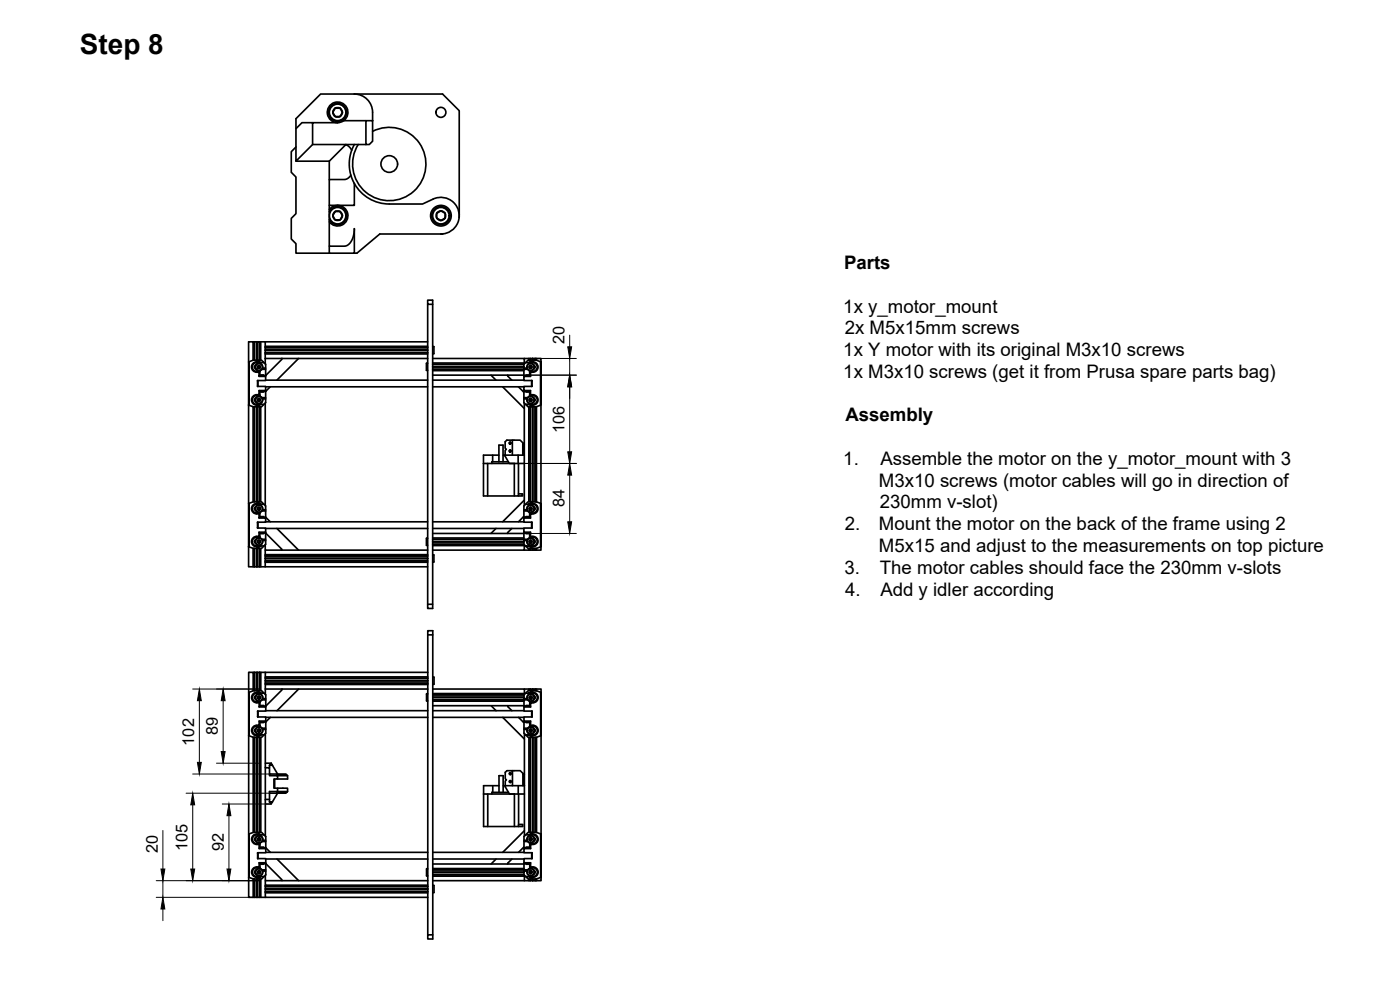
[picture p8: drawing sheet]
<svg xmlns="http://www.w3.org/2000/svg" width="420mm" height="297mm" viewBox="0 0 420 297" stroke-linecap="round" stroke-linejoin="round" font-family="sans-serif">
<!-- layer: Visible -->
<g fill="none" stroke="#000" stroke-width=".5">
<path d="M93.8 36.8v6.6l-5 5v-9.8l1.8-1.8h10.7M100.6 32.5h1.4M100.6 32.5l-.7 1.2 .7 1.3h1.4l.3-.4 .5-.9-.8-1.2M102 32.5l-.7-.2-.7 .2M102 32.5a1.44 1.44 0 0 1 .4 2.1 1.44 1.44 0 0 1-2.2 0 1.44 1.44 0 0 1 .4-2.1M103.2 36.2h6.6M103.2 36.2l-1.9 .6M103.2 36.2a3.1 3.1 0 0 0-.1-5 3.1 3.1 0 0 0-4.7 1.6 3.1 3.1 0 0 0 2.9 4M106.3 28.2h-10.1l-7.4 7.4v3M106.3 28.2h26.5l5 5v32M106.3 28.2a5.5 5.5 0 0 1 5.5 5.5v2.5M109.8 36.2h2v6.2l-1 1h-1z"/>
<path d="M111.8 39.4a11 11 0 0 1 15.9 8.4 11 11 0 0 1-13.2 12.2 11 11 0 0 1-7-16.6M88.8 44.1l-1.4 1.4v6.2l1.4 1.4v11l-1.4 1.4v6.2l1.4 1.4v2.9h10M93.8 43.4h10l-5 5h-10M98.8 48.4v5.5M103.8 43.4l.9 .6 .9 1.1M103.8 43.4h6M105.3 52.6l-.8 .8-.8 .4-4.9 .1v7.7h7.5v-6.5M106.3 43.4l-1.1 2.8-.4 2.9 .4 3.1 1.1 2.9M106.3 55.1a12 12 0 0 0 10.5 6.1h10a10.5 10.5 0 0 1 5.6-2 5.5 5.5 0 0 1 5.4 5.5 5.5 5.5 0 0 1-5.5 5.5M98.8 61.6v12.3h4.6l1.1-.4 .7-.9 .6-1.1 .5-2.9v7.4h-7.5v-2.1M98.8 63.6a2.75 2.75 0 0 1 4.2-1 2.75 2.75 0 0 1 0 4.3 2.75 2.75 0 0 1-4.2-1M98.8 62.9a3.1 3.1 0 0 1 4.6-.5 3.1 3.1 0 0 1 0 4.6 3.1 3.1 0 0 1-4.6-.5"/>
<path d="M100.6 63.5h1.4M100.6 63.5l-.7 1.2 .7 1.3h1.4l.8-1.3-.8-1.2M100.6 63.5a1.44 1.44 0 0 0-.4 2.1 1.44 1.44 0 0 0 2.2 0 1.44 1.44 0 0 0-.4-2.1M102 63.5l-.7-.2-.7 .2M131.1 64v1.4M131.1 64l1.2-.7 1.3 .7v1.4l-1 .6-.3 .2-1.2-.8M131.1 64a1.44 1.44 0 0 1 2.1-.4 1.44 1.44 0 0 1 0 2.2 1.44 1.44 0 0 1-2.1-.4M131.1 64l-.2 .7 .2 .7M132.8 70.2h-18.8l-6.9 5.8h-.8M128.4 91.3v90M129.9 91.3h-1.5v-1.2h1.5v92.5h-1.5v-1.3h1.5M74.6 108.6l.1 13z"/>
<path d="M74.7 108.5l1.3-.4h1.3l.5 .5M76 108.1v-5.5h-1.4v6M76 102.6h.3v5.5M76.1 108.9a2.36 2.36 0 0 1 2.3-.1h-1.4a1.31 1.31 0 0 0-1.3 1.3 1.31 1.31 0 0 0 1.3 1.3h1a1.59 1.59 0 0 1-2.2-.3 1.59 1.59 0 0 1 .3-2.2zM76.3 102.6l.1 5.5M76.4 102.6h.6v5.5M76.4 110v.3M76.4 119.9v.2M76.8 109.5l-.4 .6 .4 .6M76.8 119.4l-.4 .6 .4 .6M77 102.6l.1 5.5v-5.5h.7v5.5M77.3 108.1h1.2l.7 .7h-.8"/>
<path d="M77.3 115.9h.1M77.3 114.2h.1M77.4 114.2v1.7M77.7 109.7l.2 .2-.2 .6M77.7 119.6l.2 .2-.2 .6M77.7 112.9h2v1.3h-2.4v1.7h2.4v1.3h-2v1.2a1.68 1.68 0 0 0-2.2 1.6 1.68 1.68 0 0 0 2.3 1.6l-.5 .5h-1.3l-1.3-.5M77.7 117.2l.3 .2v1.3l-.3-.3M77.8 102.6h.1M77.9 102.6h.3v5.5M77.9 102.6v5.5M78 111.4v1.4l-.3 .1v-1.2M78 112.7h1.7"/>
<path d="M78 117.4h1.7M78.1 118.9l-.1-.2a1.77 1.77 0 0 0-2.2 .9 1.31 1.31 0 0 0 1.2 1.7h1.4l-.6 .3M78.1 111.2l-.1 .2M78.2 102.6h1.4M78.3 117.4v.2h.8v-.2M78.3 112.7v-.2h.8v.2M78.6 119.3h1.1v.4h-.9M78.8 110.4h.9v.4h-1.1M79.2 108.8l.5 .5v1.1M79.6 107.6h48.8M79.6 107.6v1.6M79.6 103.9h48.8"/>
<path d="M79.6 104.3h48.8M79.6 105h48.8M79.6 105.1h48.8M79.6 105.8h48.8M79.6 106.2h48.8M79.7 119.7v1.1l-1.2 1.3h-1.2M79.7 110.8v2.1M79.7 117.2v.2M79.7 117.4v1.9M79.7 114.1h48.7M79.7 116.1h48.7M81.1 116.1l-1.4 1.3"/>
<path d="M84.6 107.6v.2l-4.9 4.8M89.6 107.6l-6.5 6.5M128.4 109h-.4v2.1h.4M128.4 102.6h-48.8v5M129.9 107.6h27.5v1.6M129.9 112.6h27.3M129.9 108.9h27.5M129.9 109.3h27.4M129.9 109.3h27.3M129.9 110h27.3M129.9 110.1h27.3M129.9 110.8h27.3"/>
<path d="M129.9 110.8h27.3v1.9M129.9 111.2h27.3M129.9 114.1h27.3M129.9 116.1h27.3M129.9 104h.3v2.1h-.3M147.4 112.6l1.5 1.5M150.9 116.1l6.5 6.5M152.4 112.6v.2l1.2 1.3M155.6 116.1l1.6 1.5M157.2 117.2v2.1M157.2 112.7v.2M157.2 109.3v1.1"/>
<path d="M157.2 119.7v1.1l.5 .5M157.2 112.7h1.8M157.2 117.4h1.8M157.4 107.6h1.3v.5M157.7 108.8h.9M157.9 112.7v-.2h.8v.2M157.9 117.4v.2h.8v-.2M158.1 110.4h-.9v.4h1.1M158.3 119.3h-1.1v.4h.9M158.7 107.6h.4v.5M159 118.7l-.2 .2M159.1 107.6v.5"/>
<path d="M159.1 107.6h.7v.5M159.2 108.6l-.6 .2h1.3a1.31 1.31 0 0 1 1.3 1.3 1.31 1.31 0 0 1-1.3 1.3h-.9l-.2-.2M159.2 118.4a1.68 1.68 0 0 1 2.3 1.6 1.68 1.68 0 0 1-2.3 1.6l-.6-.3h1.3a1.31 1.31 0 0 0 1.3-1.3 1.31 1.31 0 0 0-1.3-1.3h-.9zM159.2 118.4v-1.2l-.2 .2v1.3M159.2 111.7l-.2-.3v1.4l.2 .1M159.2 119.6l-.1 .2 .1 .6M159.2 109.7l-.1 .2 .1 .6M159.5 114.2v1.7M159.7 114.2h.1M159.7 115.9h.1M159.7 108.1h-1.2l-1.3 1.2M159.8 107.6l.1 .5v-.5h.7v.5"/>
<path d="M160.2 119.4l.4 .6-.4 .6M160.2 109.5l.4 .6-.4 .6M160.6 107.6v.5M160.6 110v.3M160.6 119.9v.2M160.6 107.6h.4v.5M161 107.6h1.4v1M162.2 108.5v13.1zM162.2 108.5l-1.3-.4h-1.2l-.5 .5a1.68 1.68 0 0 1 2.3 1.5 1.68 1.68 0 0 1-2.3 1.6v1.2h-2v1.3h2.5v1.7h-2.5v1.3h2M74.6 121.5v29.6M76 122v28.6M76.3 122.1v28.5"/>
<path d="M76.4 122.1v28.5M77 122.1v28.5M77.1 122.1v28.5M77.8 122.1v28.5M77.9 122.1v28.5M78.2 122.1v28.5M78.4 121.3h.8M79.6 120.9v30.8M145.1 139.1h1.3v9.7M146.4 139.1h8v9.7M147.9 136.6v2M149.7 136.6h-4.6v12.2h10.5v-9.7"/>
<path d="M149.7 138.6v-5h1.3v5M151 136.6h.6M151.6 136.6v-1.4l.4-.4-.4-.3v-1.9l.5-.5h1.7v4.5M151.6 136.6l1.3 2.5M151.6 136.6h5.8M152.6 138.6h-5v.5M153 139.1h4.4M153.8 132.1h2.3l.8 .8M155.5 136.6v2.5M156.9 136.6v-3.7l.5 .4v3.3M157.4 120.9v12.4M157.4 136.6v15.1"/>
<path d="M158.6 121.3h-.9l.8 .8h1.2M158.7 122.1v28.5M159.1 122.1v28.5M159.2 121.6l.5 .5h1.2l1.3-.5M159.8 122.1v28.5M159.9 122.1v28.5M160.6 122.1v28.5M161 122v28.6M162.4 121.5v29.6M74.6 151.1l.1 13zM74.7 151l1.3-.4h1.3l.5 .5M76.1 151.4a2.36 2.36 0 0 1 2.3-.1h-1.4a1.31 1.31 0 0 0-1.3 1.3 1.31 1.31 0 0 0 1.3 1.3h1a1.59 1.59 0 0 1-2.2-.3 1.59 1.59 0 0 1 .3-2.2z"/>
<path d="M76.4 152.5v.3M76.8 152l-.4 .6 .4 .6M77.3 150.6h1.2l.7 .7h-.8M77.3 158.4h.1M77.3 156.7h.1M77.4 156.7v1.7M77.7 152.2l.2 .2-.2 .6M77.7 155.4h2v1.3h-2.4v1.7h2.4v1.3h-2v1.2a1.68 1.68 0 0 0-2.2 1.6 1.68 1.68 0 0 0 2.3 1.6l-.5 .5h-1.3l-1.3-.5M77.7 159.7l.3 .2v1.3l-.3-.3M78 153.9v1.4l-.3 .1v-1.2M78 155.2h1.7l1.4 1.4M78 159.9h1.7"/>
<path d="M78.1 153.7l-.1 .2M78.3 159.9v.2h.8v-.2M78.3 155.2v-.2h.8v.2M78.8 152.9h.9v.4h-1.1M79.2 151.3l.5 .5v1.1M79.7 153.3v2.1M79.7 159.7v.2M79.7 159.9v1.9M79.7 156.6h48.7M79.7 158.6h48.7M83.1 158.6l6.5 6.5M129.9 156.6h27.3"/>
<path d="M129.9 158.6h27.3M148.9 158.6l-1.5 1.5M153.6 158.6l-1.2 1.2v.3M155.6 148.2h1.3v.6h-1.3M157.2 159.7v2.1h-27.3M157.2 155.2v.2M157.2 155.1l-1.6 1.5M157.2 153.3v1.9M157.2 155.2h1.8M157.2 159.9h1.8M157.4 150.1l-6.5 6.5M157.7 151.3h.9"/>
<path d="M157.9 155.2v-.2h.8v.2M157.9 159.9v.2h.8v-.2M158.1 152.9h-.9v.4h1.1M159.2 151.1l-.6 .2h1.3a1.31 1.31 0 0 1 1.3 1.3 1.31 1.31 0 0 1-1.3 1.3h-.9l-.2-.2M159.2 154.2l-.2-.3v1.4l.2 .1M159.2 152.2l-.1 .2 .1 .6M159.5 156.7v1.7M159.7 156.7h.1M159.7 158.4h.1M159.7 150.6h-1.2l-1.3 1.2v1.1M160.2 152l.4 .6-.4 .6M160.6 152.5v.3"/>
<path d="M162.2 151v13.1zM162.2 151l-1.3-.4h-1.2l-.5 .5a1.68 1.68 0 0 1 2.3 1.5 1.68 1.68 0 0 1-2.3 1.6v1.2h-2v1.3h2.5v1.7h-2.5v1.3h2M74.6 164v6.1h5M76 164.5v5.6M76.3 164.6v5.5M76.4 162.4v.2M76.4 164.6v5.5M76.8 161.9l-.4 .6 .4 .6M77 164.6v5.5M77.1 164.6v5.5M77.7 162.1l.2 .2-.2 .6M77.8 164.6v5.5"/>
<path d="M77.9 164.6v5.5M78.1 161.4l-.1-.2a1.77 1.77 0 0 0-2.2 .9 1.31 1.31 0 0 0 1.2 1.7h1.4l-.6 .3M78.2 164.6v5.5M78.4 163.8h.8M78.6 161.8h1.1v.4h-.9M79.6 165.1v1.3h48.8M79.6 166.4v2.3h48.8M79.6 168.7v1.4h48.8M79.6 166.8h48.8M79.6 167.5h48.8M79.6 167.6h48.8M79.6 168.3h48.8"/>
<path d="M79.7 160.1l4.9 4.7v.3h-5v-1.7M79.7 162.2v1.1l-1.2 1.3h-1.2M84.6 165.1h43.8M128.4 161.5h-.4v2.1h.4M129.9 160.1h27.3M129.9 161.4h27.3M129.9 161.8h27.3M129.9 162.5h27.3M129.9 162.6h27.3M129.9 163.3h27.3M129.9 163.3h27.4M129.9 166.5h.3v2.1h-.3"/>
<path d="M157.2 162.2v1.1M157.2 163.3l.5 .5M157.4 163.4v.3h-27.5M157.4 163.7v1.4h-27.5M158.3 161.8h-1.1v.4h.9M158.6 163.8h-.9l.8 .8h1.2M158.7 164.6v.5M159 161.2l-.2 .2M159.1 164.6v.5M159.2 164.1l.5 .5h1.2l1.3-.5M159.2 160.9a1.68 1.68 0 0 1 2.3 1.6 1.68 1.68 0 0 1-2.3 1.6l-.6-.3h1.3a1.31 1.31 0 0 0 1.3-1.3 1.31 1.31 0 0 0-1.3-1.3h-.9zM159.2 160.9v-1.2l-.2 .2v1.3"/>
<path d="M159.2 162.1l-.1 .2 .1 .6M159.8 164.6v.5M159.9 164.6v.5M160.2 161.9l.4 .6-.4 .6M160.6 162.4v.2M160.6 164.6v.5M161 164.5v.6M162.4 164v1.1h-5M128.4 190.5v90M129.9 190.5h-1.5v-1.3h1.5v92.5h-1.5v-1.2h1.5M74.6 207.8l.2 13zM74.8 207.7l1.3-.5h1.2l.5 .5"/>
<path d="M75.8 208.4a1.99 1.99 0 0 1 2.6-.4h-1.3a1.31 1.31 0 0 0-1.3 1.3 1.31 1.31 0 0 0 1.3 1.3h.9a1.6 1.6 0 0 1-2-.2 1.6 1.6 0 0 1-.2-2zM76 207.3v-5.6h-1.4v6.1M76 201.7h.3v5.5M76.3 201.7l.1 5.5M76.4 201.7h.7v5.5M76.4 209.2v.2M76.4 219v.3M76.8 208.7l-.4 .6 .4 .6M76.8 218.6l-.4 .6 .4 .6M77.1 201.7v5.5M77.1 201.7l.1 5.5M77.2 201.7h.6v5.5"/>
<path d="M77.3 207.2h1.2l.8 .8h-.9M77.3 215.1h.1M77.3 213.4h.1M77.4 213.4v1.7M77.7 208.9l.2 .2-.2 .6M77.7 218.8l.2 .2-.2 .5M77.8 212.1h2v1.3h-2.5v1.7h2.5v1.3h-2v1.2a1.68 1.68 0 0 0-2.3 1.6 1.68 1.68 0 0 0 2.3 1.5l-.5 .5h-1.2l-1.3-.4M77.8 216.4l.2 .1v1.4l-.2-.3M77.8 201.7h.1M77.9 201.7h.4v5.5M77.9 201.7v5.5M78 210.6v1.3l-.2 .2v-1.2"/>
<path d="M78 211.9h1.8M78 216.6h1.8M78.1 218.1l-.1-.2a1.77 1.77 0 0 0-2.2 .9 1.31 1.31 0 0 0 1.3 1.7h1.3l-.6 .2M78.1 210.4l-.1 .2M78.3 201.7h1.3M78.3 216.6v.2h.8v-.2M78.3 211.9v-.2h.8v.2M78.6 218.5h1.2v.4h-1M78.8 209.6h1v.4h-1.2M79.3 208l.5 .5v1.1M79.6 206.7v1.7M79.6 206.7h48.8"/>
<path d="M79.6 203.1h48.8M79.6 203.5h48.8M79.6 204.2h48.8M79.6 204.3h48.8M79.6 204.9h48.8M79.6 205h48.8M79.6 205.4h48.8M79.8 218.9v1.1l-1.3 1.2h-1.2M79.8 210v2.1M79.8 216.4v.2M79.8 216.6v1.9M79.8 213.2h48.6"/>
<path d="M79.8 215.2h48.6M81.1 215.2l-1.3 1.4M84.6 206.7v.3l-4.8 4.7M89.6 206.7l-6.5 6.5M128.4 208.2h-.4v2.1h.4M128.4 201.7h-48.8v5M129.9 206.7h27.5v1.7M129.9 210h27.4v1.9M129.9 211.7h27.4M129.9 208.1h27.5M129.9 208.5h27.4M129.9 209.2h27.4"/>
<path d="M129.9 209.9h27.4M129.9 210.4h27.4M129.9 213.2h27.4M129.9 215.2h27.4M129.9 203.2h.4v2.1h-.4M147.4 211.7l1.5 1.5M150.9 215.2l6.5 6.5M152.4 211.7v.3l1.2 1.2M155.6 215.2l1.7 1.5M157.3 216.4v2.1M157.3 211.9v.2M157.3 208.5v1.1"/>
<path d="M157.3 218.9v1.1l.5 .5M157.3 211.9h1.7M157.3 216.6h1.7M157.4 206.7h1.3v.5M157.8 208h.8M157.9 211.9v-.2h.8v.2M157.9 216.6v.2h.8v-.2M158.2 209.6h-.9v.4h1.1M158.4 218.5h-1.1v.4h.9M158.7 206.7h.4l.1 .5v-.5h.6v.5M159 217.9l-.1 .2M159.2 207.7l-.6 .3h1.3a1.31 1.31 0 0 1 1.4 1.3 1.31 1.31 0 0 1-1.4 1.3h-.9l-.1-.2"/>
<path d="M159.2 217.6a1.68 1.68 0 0 1 2.3 1.6 1.68 1.68 0 0 1-2.3 1.5l-.6-.2h1.3a1.31 1.31 0 0 0 1.4-1.3 1.31 1.31 0 0 0-1.4-1.3h-.9zM159.2 217.6v-1.2l-.2 .1v1.4M159.2 210.9l-.2-.3v1.3l.2 .2M159.3 218.8l-.2 .2 .2 .5M159.3 208.9l-.2 .2 .2 .6M159.6 213.4v1.7M159.7 213.4h.1M159.7 215.1h.1M159.7 207.2h-1.2l-1.2 1.3M159.8 206.7l.1 .5M159.9 206.7v.5M159.9 206.7h.7v.5"/>
<path d="M160.2 218.6l.4 .6-.4 .6M160.2 208.7l.4 .6-.4 .6M160.6 206.7l.1 .5M160.6 209.2v.2M160.6 219v.3M160.7 206.7h.3v.6M161 206.7h1.4v1.1M162.3 207.7v13.1zM162.3 207.7l-1.4-.5h-1.2l-.5 .5a1.68 1.68 0 0 1 2.3 1.6 1.68 1.68 0 0 1-2.3 1.6v1.2h-1.9v1.3h2.4v1.7h-2.4v1.3h1.9M74.6 220.7v29.6M76 221.2v28.6M76.3 221.2v28.5"/>
<path d="M76.4 221.2v28.5M77.1 221.2v28.5M77.2 221.2v28.5M77.8 221.2v28.5M77.9 221.2v28.5M78.3 221.2v28.5M78.4 220.5h.9M79.6 220.1v30.8M79.6 230.4h1.3v2.3h2.4v1h-1.1v2.8h1.1v1h-2.4v3.1M79.6 229l1.8 .1M79.6 239.9h1.3M80.9 238h2.3l.1-.5h3l-.5 .5h-2.6"/>
<path d="M80.9 232.2h2.3l.1 .5h3l-.5-.5h-2.6M80.9 229.6v.8M81.4 229.1l.3 .5h-.8M81.4 229.1l-.5 .5M81.7 229.6h.1M81.8 229.6l1.5 2.6M82.4 233.7v2.8M83.3 236.5h3v1M83.3 238l-1.5 2.6M86.3 232.7v1h-3M145.1 238.2h1.3v9.8M146.4 238.2h8v9.8"/>
<path d="M147.9 235.7v2M149.8 235.7h-4.7v12.3h10.5v-9.8M149.8 237.7v-5h1.2v5M151 235.7h.6M151.6 235.7v-1.4l.4-.3-.4-.4v-1.9l.5-.5h1.7v4.5M151.6 235.7l1.3 2.5M151.6 235.7h5.8M152.6 237.7h-5v.5M153 238.2h4.4M153.8 231.2h2.3l.8 .8M155.5 235.7v2.5M156.9 235.7v-3.7l.5 .5v3.2"/>
<path d="M157.4 220.1v12.4M157.4 235.7v15.2M158.6 220.5h-.8l.7 .7h1.2M158.7 221.2v28.5M159.1 221.2v28.5M159.2 220.7l.5 .5h1.2l1.4-.4M159.8 221.2v28.5M159.9 221.2v28.5M160.6 221.2v28.5M160.7 221.2v28.5M161 221.2v28.6M162.4 220.7v29.6"/>
<path d="M74.6 250.3l.2 13zM74.8 250.2l1.3-.5h1.2l.5 .5M76.1 250.5a2.36 2.36 0 0 1 2.3 0h-1.3a1.31 1.31 0 0 0-1.3 1.3 1.31 1.31 0 0 0 1.3 1.3h.9a1.59 1.59 0 0 1-2.2-.4 1.59 1.59 0 0 1 .3-2.2zM76.4 251.7v.2M76.8 251.2l-.4 .6 .4 .6M77.3 249.7h1.2l.8 .8h-.9M77.3 257.6h.1M77.3 255.9h.1M77.4 255.9v1.7M77.7 251.4l.2 .2-.2 .6M77.8 254.6h2v1.3h-2.5v1.7h2.5v1.3h-2v1.2a1.68 1.68 0 0 0-2.3 1.6 1.68 1.68 0 0 0 2.3 1.5l-.5 .5h-1.2l-1.3-.4M77.8 258.9l.2 .1v1.4l-.2-.3"/>
<path d="M78 253.1v1.3l-.2 .2v-1.2M78 254.4h1.8l1.3 1.3M78 259.1h1.8M78.1 252.9l-.1 .2M78.3 259.1v.2h.8v-.2M78.3 254.4v-.2h.8v.2M78.8 252.1h1v.4h-1.2M79.3 250.5l.5 .5v1.1M79.8 259.2l4.8 4.8v.2h-5v-1.6M79.8 252.5v2.1M79.8 258.9v.2M79.8 259.1v1.9"/>
<path d="M79.8 255.7h48.6M79.8 257.7h48.6M80.9 240.6h.8l-.3 .6zM81.4 241.2h-1.8M83.1 257.7l6.5 6.5M129.9 259.2h27.4M129.9 255.7h27.4M129.9 257.7h27.4M148.9 257.7l-1.5 1.5M153.6 257.7l-1.2 1.3v.2M155.6 247.4h1.3v.6h-1.3M157.3 258.9v2.1h-27.4"/>
<path d="M157.3 254.4v.2M157.3 252.5v1.9M157.3 254.2l-1.7 1.5M157.3 254.4h1.7M157.3 259.1h1.7M157.4 249.2l-6.5 6.5M157.8 250.5h.8M157.9 254.4v-.2h.8v.2M157.9 259.1v.2h.8v-.2M158.2 252.1h-.9v.4h1.1M159.2 250.2l-.6 .3h1.3a1.31 1.31 0 0 1 1.4 1.3 1.31 1.31 0 0 1-1.4 1.3h-.9l-.1-.2M159.2 253.4l-.2-.3v1.3l.2 .2"/>
<path d="M159.3 251.4l-.2 .2 .2 .6M159.6 255.9v1.7M159.7 255.9h.1M159.7 257.6h.1M159.7 249.7h-1.2l-1.2 1.3v1.1M160.2 251.2l.4 .6-.4 .6M160.6 251.7v.2M162.3 250.2v13.1zM162.3 250.2l-1.4-.5h-1.2l-.5 .5a1.68 1.68 0 0 1 2.3 1.6 1.68 1.68 0 0 1-2.3 1.6v1.2h-1.9v1.3h2.4v1.7h-2.4v1.3h1.9M74.6 263.2v6h5M76 263.7v5.5M76.3 263.7v5.5"/>
<path d="M76.4 261.5v.3M76.4 263.7v5.5M76.8 261.1l-.4 .6 .4 .6M77.1 263.7v5.5M77.2 263.7v5.5M77.7 261.3l.2 .2-.2 .6M77.8 263.7v5.5M77.9 263.7v5.5M78.1 260.6l-.1-.2a1.77 1.77 0 0 0-2.2 .9 1.31 1.31 0 0 0 1.3 1.7h1.3l-.6 .2M78.3 263.7v5.5M78.4 263h.9M78.6 261h1.2v.4h-1"/>
<path d="M79.6 264.2v1.4h48.8M79.6 265.6v2.3h48.8M79.6 267.9v1.3h48.8M79.6 266h48.8M79.6 266.7h48.8M79.6 266.8h48.8M79.6 267.4h48.8M79.6 267.5h48.8M79.8 261.4v1.1l-1.3 1.2h-1.2M84.6 264.2h43.8M128.4 260.7h-.4v2.1h.4M129.9 260.6h27.4"/>
<path d="M129.9 261h27.4M129.9 261.7h27.4M129.9 262.4h27.4M129.9 262.5h27.4M129.9 265.7h.4v2.1h-.4M157.3 261.4v1.1M157.3 262.5l.5 .5M157.4 262.6v.3h-27.5M157.4 262.9v1.3h-27.5M158.4 261h-1.1v.4h.9M158.6 263h-.8l.7 .7h1.2M158.7 263.7v.5"/>
<path d="M159 260.4l-.1 .2M159.1 263.7v.5M159.2 263.2l.5 .5h1.2l1.4-.4M159.2 260.1a1.68 1.68 0 0 1 2.3 1.6 1.68 1.68 0 0 1-2.3 1.5l-.6-.2h1.3a1.31 1.31 0 0 0 1.4-1.3 1.31 1.31 0 0 0-1.4-1.3h-.9zM159.2 260.1v-1.2l-.2 .1v1.4M159.3 261.3l-.2 .2 .2 .6M159.8 263.7v.5M159.9 263.7v.5M160.2 261.1l.4 .6-.4 .6M160.6 261.5v.3M160.6 263.7v.5M160.7 263.7v.5"/>
<path d="M161 263.7v.5M162.4 263.2v1h-5"/>
<circle cx="101.3" cy="33.7" r="2.48"/>
<circle cx="101.3" cy="33.7" r="2.75"/>
<circle cx="132.3" cy="33.7" r="1.5"/>
<circle cx="116.8" cy="49.2" r="2.5"/>
<circle cx="101.3" cy="64.7" r="2.48"/>
<circle cx="132.3" cy="64.7" r="3.1"/>
<circle cx="132.3" cy="64.7" r="2.48"/>
<circle cx="132.3" cy="64.7" r="2.75"/>
<circle cx="77.7" cy="120" r=".43"/>
<circle cx="77.7" cy="110.1" r=".43"/>
<circle cx="77.7" cy="120" r="1.13"/>
<circle cx="77.7" cy="110.1" r="1.13"/>
<circle cx="77.7" cy="120" r="1.04"/>
<circle cx="77.7" cy="110.1" r="1.04"/>
<circle cx="77.7" cy="110.1" r=".45"/>
<circle cx="77.7" cy="120" r=".45"/>
<circle cx="159.2" cy="120" r=".43"/>
<circle cx="159.2" cy="110.1" r=".43"/>
<circle cx="159.2" cy="120" r="1.13"/>
<circle cx="159.2" cy="110.1" r="1.13"/>
<circle cx="159.2" cy="120" r="1.04"/>
<circle cx="159.2" cy="110.1" r="1.04"/>
<circle cx="159.2" cy="120" r=".45"/>
<circle cx="159.2" cy="110.1" r=".45"/>
<circle cx="153.1" cy="132.9" r=".3"/>
<circle cx="153.1" cy="135.3" r=".3"/>
<circle cx="153.1" cy="132.9" r=".2"/>
<circle cx="153.1" cy="135.3" r=".2"/>
<circle cx="77.7" cy="152.6" r=".43"/>
<circle cx="77.7" cy="152.6" r="1.13"/>
<circle cx="77.7" cy="152.6" r="1.04"/>
<circle cx="77.7" cy="152.6" r=".45"/>
<circle cx="159.2" cy="152.6" r=".43"/>
<circle cx="159.2" cy="152.6" r="1.13"/>
<circle cx="159.2" cy="152.6" r="1.04"/>
<circle cx="159.2" cy="152.6" r=".45"/>
<circle cx="77.7" cy="162.5" r=".43"/>
<circle cx="77.7" cy="162.5" r="1.13"/>
<circle cx="77.7" cy="162.5" r="1.04"/>
<circle cx="77.7" cy="162.5" r=".45"/>
<circle cx="159.2" cy="162.5" r=".43"/>
<circle cx="159.2" cy="162.5" r="1.13"/>
<circle cx="159.2" cy="162.5" r="1.04"/>
<circle cx="159.2" cy="162.5" r=".45"/>
<circle cx="77.8" cy="219.2" r=".43"/>
<circle cx="77.8" cy="209.3" r=".43"/>
<circle cx="77.8" cy="219.2" r="1.13"/>
<circle cx="77.8" cy="209.3" r="1.13"/>
<circle cx="77.8" cy="209.3" r="1.04"/>
<circle cx="77.8" cy="219.2" r="1.04"/>
<circle cx="77.8" cy="209.3" r=".45"/>
<circle cx="77.8" cy="219.2" r=".45"/>
<circle cx="159.3" cy="219.2" r=".43"/>
<circle cx="159.3" cy="209.3" r=".43"/>
<circle cx="159.3" cy="209.3" r="1.13"/>
<circle cx="159.3" cy="219.2" r="1.13"/>
<circle cx="159.3" cy="209.3" r="1.04"/>
<circle cx="159.3" cy="219.2" r="1.04"/>
<circle cx="159.3" cy="219.2" r=".45"/>
<circle cx="159.3" cy="209.3" r=".45"/>
<circle cx="153.1" cy="232.1" r=".3"/>
<circle cx="153.1" cy="234.5" r=".3"/>
<circle cx="153.1" cy="232.1" r=".2"/>
<circle cx="153.1" cy="234.5" r=".2"/>
<circle cx="77.8" cy="251.8" r=".43"/>
<circle cx="77.8" cy="251.8" r="1.13"/>
<circle cx="77.8" cy="251.8" r="1.04"/>
<circle cx="77.8" cy="251.8" r=".45"/>
<circle cx="159.3" cy="251.8" r=".43"/>
<circle cx="159.3" cy="251.8" r="1.13"/>
<circle cx="159.3" cy="251.8" r="1.04"/>
<circle cx="159.3" cy="251.8" r=".45"/>
<circle cx="77.8" cy="261.7" r=".43"/>
<circle cx="77.8" cy="261.7" r="1.13"/>
<circle cx="77.8" cy="261.7" r="1.04"/>
<circle cx="77.8" cy="261.7" r=".45"/>
<circle cx="159.3" cy="261.7" r=".43"/>
<circle cx="159.3" cy="261.7" r="1.13"/>
<circle cx="159.3" cy="261.7" r="1.04"/>
<circle cx="159.3" cy="261.7" r=".45"/>
</g>
<!-- layer: Dimensions -->
<g fill="none" stroke="#000" stroke-width=".3">
<path d="M159.4 112.6h13.6M159.4 107.6h13.6M171 100.6v3.5M171 107.6v5M171 116.1v19.5M157.5 139.1h15.5M171 142.6v14M159.4 160.1h13.6M57.8 206.7h19.8M59.8 210.2v18.5M67 210.2v15.3M55.8 238h25.4"/>
<path d="M57.8 232.2h23.4M65 229h12.6M48.9 249.2v11.5M57.8 241.5v19.2M66.7 241.2h12.7M68.7 244.7v16M46.9 264.2h30.7M46.9 269.2h30.7M48.9 264.2v5M48.9 272.7v3.5"/>
</g>
<g fill="#000" stroke="#000" stroke-width=".3">
<path d="M171 112.6l.6 3.5h-1.2zM170.4 104.1h1.2l-.6 3.5zM170.4 135.6h1.2l-.6 3.5zM171 139.1l.6 3.5h-1.2zM170.4 156.6h1.2l-.6 3.5zM59.8 206.7l.6 3.5h-1.2zM67 206.7l.6 3.5h-1.2zM59.2 228.7h1.2l-.6 3.5zM66.4 225.5h1.2l-.6 3.5zM57.8 238l.6 3.5h-1.1zM68.7 241.2l.6 3.5h-1.2zM48.9 269.2l.6 3.5h-1.2z"/>
<path d="M48.3 260.7h1.2l-.6 3.5zM57.3 260.7h1.1l-.6 3.5zM68.1 260.7h1.2l-.6 3.5z"/>
</g>
<text font-size="8.4" x="24" y="16.3">Step 8</text>
<g font-size="5.6">
<text x="253.3" y="80.8">Parts</text>
<text x="253.1" y="93.8">1x y_motor_mount</text>
<text x="253.5" y="100.3">2x M5x15mm screws</text>
<text x="253.1" y="106.8">1x Y motor with its original M3x10 screws</text>
<text x="253.1" y="113.4">1x M3x10 screws (get it from Prusa spare parts bag)</text>
<text x="253.7" y="126.4">Assembly</text>
<text x="253.1" y="139.4">1.</text>
<text x="264.2" y="139.4">Assemble the motor on the y_motor_mount with 3</text>
<text x="263.8" y="146">M3x10 screws (motor cables will go in direction of</text>
<text x="264" y="152.5">230mm v-slot)</text>
<text x="253.5" y="159.1">2.</text>
<text x="263.8" y="159.1">Mount the motor on the back of the frame using 2</text>
<text x="263.8" y="165.6">M5x15 and adjust to the measurements on top picture</text>
<text x="253.5" y="172.2">3.</text>
<text x="264.1" y="172.2">The motor cables should face the 230mm v-slots</text>
<text x="253.6" y="178.7">4.</text>
<text x="264.2" y="178.7">Add y idler according</text>
</g>
<g font-size="4.9">
<text x="169.4" y="103.2" transform="rotate(-90 169.4 103.2)">20</text>
<text x="169.4" y="130" transform="rotate(-90 169.4 130)">106</text>
<text x="169.4" y="152.3" transform="rotate(-90 169.4 152.3)">84</text>
<text x="65.4" y="220.6" transform="rotate(-90 65.4 220.6)">89</text>
<text x="58.3" y="223.7" transform="rotate(-90 58.3 223.7)">102</text>
<text x="47.3" y="255.9" transform="rotate(-90 47.3 255.9)">20</text>
<text x="56.3" y="255.4" transform="rotate(-90 56.3 255.4)">105</text>
<text x="67.1" y="255.4" transform="rotate(-90 67.1 255.4)">92</text>
</g>
</svg>
